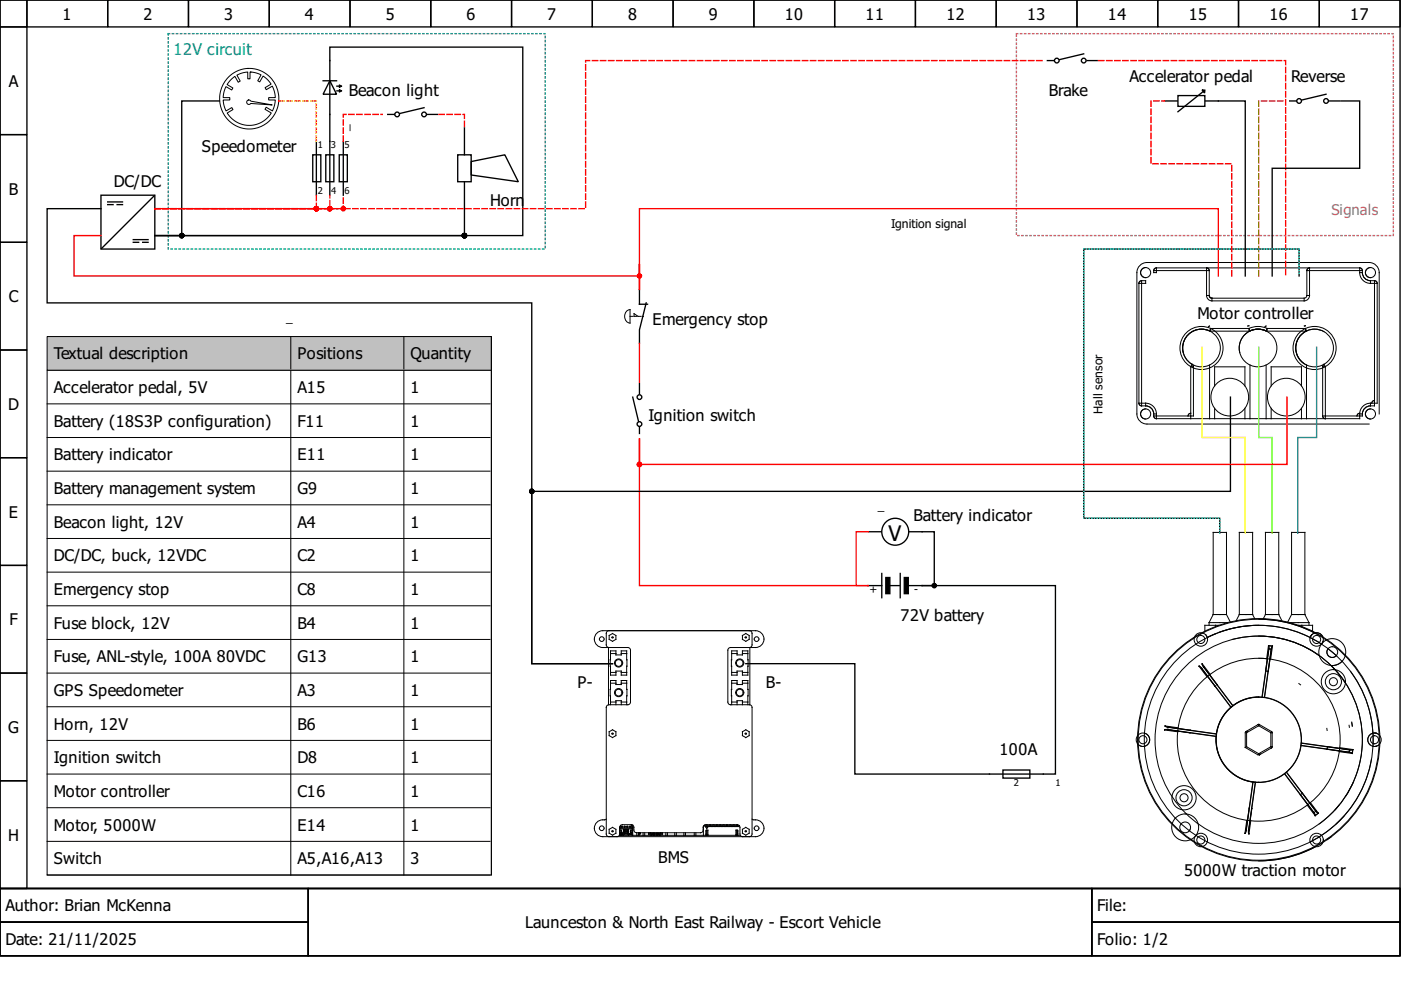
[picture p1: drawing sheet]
<svg xmlns="http://www.w3.org/2000/svg" width="297mm" height="210mm" viewBox="0 0 297 210" stroke-linecap="round" stroke-linejoin="round" font-family="sans-serif">
<g fill="none" stroke="#000" stroke-width=".29">
<path d="M0 0h296.8v188.4h-296.8zM0 0h5.7v5.7h-5.7zM5.7 0h17.1v5.7h-17.1zM22.8 0h17.2v5.7h-17.2zM40 0h17.1v5.7h-17.1zM57.1 0h17.1v5.7h-17.1zM74.2 0h17.1v5.7h-17.1zM91.3 0h17.2v5.7h-17.2zM108.5 0h17.1v5.7h-17.1zM125.6 0h17.1v5.7h-17.1zM142.7 0h17.1v5.7h-17.1zM159.8 0h17.2v5.7h-17.2z"/>
<path d="M177 0h17.1v5.7h-17.1zM194.1 0h17.1v5.7h-17.1zM211.2 0h17.1v5.7h-17.1zM228.3 0h17.2v5.7h-17.2zM245.5 0h17.1v5.7h-17.1zM262.6 0h17.1v5.7h-17.1zM279.7 0h17.1v5.7h-17.1zM0 5.7h5.7v22.8h-5.7zM0 28.5h5.7v22.9h-5.7zM0 51.4h5.7v22.8h-5.7zM0 74.2h5.7v22.8h-5.7zM0 97h5.7v22.9h-5.7z"/>
<path d="M0 119.9h5.7v22.8h-5.7zM0 142.7h5.7v22.8h-5.7zM0 165.5h5.7v22.9h-5.7zM0 188.4h296.8v14.3h-296.8zM0 188.4h65.4v7.1h-65.4zM0 195.5h65.4v7.2h-65.4zM65.4 188.4h166.1v14.3h-166.1zM231.5 188.4h65.3v7.1h-65.3zM231.5 195.5h65.3v7.2h-65.3z"/>
</g>
<path d="M35.7 7.1h79.9v45.7h-79.9z" fill="none" stroke="#00aa7f" stroke-width=".29" stroke-dasharray=".3 .6"/>
<path d="M215.5 7.1h79.9v42.8h-79.9z" fill="none" stroke="#aa557f" stroke-width=".29" stroke-dasharray=".3 .6"/>
<g fill="none" stroke="#000" stroke-width=".21">
<path d="M10 78.5h94.2v107h-94.2zM61.7 78.5v107M85.6 78.5v107M104.2 78.5v107M10 85.6h93.9M10 92.8h93.9M10 99.9h93.9M10 107h93.9M10 114.2h93.9M10 121.3h93.9M10 128.4h93.9M10 135.6h93.9"/>
<path d="M10 142.7h93.9M10 149.8h93.9M10 157h93.9M10 164.1h93.9M10 171.3h93.9M10 178.4h93.9M10 185.5h93.9"/>
</g>
<path d="M10 71.4h94.2v7.1h-94.2z" fill="#c0c0c0" stroke="#000" stroke-width=".21"/>
<g fill="none" stroke="#000" stroke-width=".21">
<path d="M242 59.5l-.5 .3v.3M242 59.5h.9v.6h-.9M242 59.5v.6M242.9 56.7a1.07 1.07 0 0 0-1.1 1.1 1.07 1.07 0 0 0 1.1 1.1M244.6 57.4v.4h.6v-.4M244.6 57.4h.6M245.2 56.8l-.5 .3-.1 .3M245.2 56.8v.6M245.2 56.8h43.1M245.2 57.4h10.6M255.8 57.4v-.6a.56 .56 0 0 1 .6 .6M255.8 57.4h.6"/>
<path d="M255.8 57.4v5.3M256.4 57.4v5.3M277.1 57.4a.56 .56 0 0 1 .5-.6v.6M277.1 57.4h.5M277.1 57.4v5.3M277.6 57.4h10.7M277.6 57.4v5.3M288.3 56.8l.5 .3v.3M288.3 57.8a2.28 2.28 0 0 0 2.3 2.3M288.3 56.8v.6M288.3 57.4h.5M288.3 57.8h.5"/>
<path d="M288.3 57.4v.4M288.8 57.8a1.71 1.71 0 0 0 1.8 1.7M288.8 57.4v.4M290.6 56.7a1.07 1.07 0 0 0-1.1 1.1 1.07 1.07 0 0 0 1.1 1.1M290.6 59.5v.6M290.6 59.5h.8M291.4 59.5l.3 .1 .3 .5M291.4 59.5v.6M61.7 71.4v6.8M85.6 71.4v6.8M104.2 71.4v6.8M241.5 60.1h.5"/>
<path d="M241.5 60.1v25.4M242 60.1v25.4M252.5 77.7h.5M252.5 77.7v10.5M252.7 77.2l-.2 .5M252.7 77.2l.3 .5M253 77.7v10.5h-.5M255.8 62.7a1.14 1.14 0 0 0 1.2 1.1M255.8 62.7h.6M256.4 62.7l.3 .4 .3 .1M256.4 69.1l-.2 .2M256.4 70.2a4 4 0 0 0-5.2 1.7 4 4 0 0 0 1.5 5.3"/>
<path d="M256.5 77.4v11.4M256.5 70.2a4 4 0 0 0-4.3 .5 4 4 0 0 0-1.3 4.1M256.7 69.6l-.3 .6M256.7 69.6v.6h8.1v-.6M256.7 69.6h8.1M257 63.2v.6M257 63.2h19.5M257 63.8h19.5M264.8 69.1h-.2M264.8 69.6l.2 .6a4 4 0 0 1 3.4 0l.3-.6M264.8 69.6a4.6 4.6 0 0 1 3.9 0M265 77.4v11.4"/>
<path d="M268.4 69.1l-.2 .2M268.4 77.4v11.4M268.4 70.2a4 4 0 0 0-4.2 .5 4 4 0 0 0-1.3 4.1M268.7 69.6v.6h8.1v-.6M268.7 69.6h8.1M276.5 63.2v.6M276.8 69.6l.2 .6a4 4 0 0 0-2.3 3.6 4 4 0 0 0 2.3 3.6v11.4M276.8 69.1h-.3M277.1 62.7l-.1 .2-.5 .3M277.1 62.7h.5M277.6 62.7a1.14 1.14 0 0 1-1.1 1.1M280.4 77.7l.3-.5 .3 .5"/>
<path d="M280.4 77.7h.6M280.4 77.7v10.5M280.7 70.3a4 4 0 0 0-5.4 1.3 4 4 0 0 0 1.1 5.5M281 77.7v10.5M290.6 60.1h.8M291.4 60.1h.6M291.4 60.1v25.4M292 60.1v25.4h-.6M241.5 85.5l.3 .5 .2 .1M241.5 85.5h.5M242 85.5v.6M242 86.1h.9"/>
<path d="M242 85.5h.9M242.9 86.7a1.07 1.07 0 0 0-1.1 1.1 1.07 1.07 0 0 0 1.1 1M242.9 86.1a1.71 1.71 0 0 1 1.7 1.7M242.9 85.5a2.28 2.28 0 0 1 2.3 2.3M242.9 85.5v.6M244.6 88.2l.3 .5 .3 .1M244.6 87.8h.6M244.6 88.2h.6M244.6 87.8v.4M245.2 88.2v.6M245.2 88.2h7.3M245.2 87.8v.4"/>
<path d="M252.5 87.6l-.5 .3-.1 .3M252.5 88.2v.6M257.5 81.8v-4h6.4v4M257.5 86.6v2.2M263.9 86.6v2.2M269.5 81.8v-4h6.4v4M269.5 86.6v2.2M275.9 86.6v2.2M280.4 88.2a.56 .56 0 0 0 .6 .6v-.6M280.4 88.2h.6M281 88.2h7.3M288.3 87.6l-.5 .3-.1 .3"/>
<path d="M288.3 87.8h.5M288.3 88.2v.6h-43.1M288.3 87.8v.4M288.8 87.8v.4h-.5M290.6 86.7a1.07 1.07 0 0 0-1.1 1.1 1.07 1.07 0 0 0 1.1 1M290.6 86.1a1.71 1.71 0 0 0-1.8 1.7M290.6 85.5a2.28 2.28 0 0 0-2.3 2.3M290.6 85.5v.6M290.6 85.5h.8M291.4 84.9l-.5 .3-.1 .3M291.4 85.5v.6h-.8M292.4 87.8v-30a2.14 2.14 0 0 0-2.1-2.1h-47.1a2.14 2.14 0 0 0-2.2 2.1v30a2.14 2.14 0 0 0 2.2 2.1h47.1"/>
<circle cx="242.9" cy="57.8" r="1.07"/>
<circle cx="290.6" cy="57.8" r="1.07"/>
<circle cx="254.7" cy="73.8" r="4"/>
<circle cx="254.7" cy="73.8" r="4.6"/>
<circle cx="266.7" cy="73.8" r="4"/>
<circle cx="278.7" cy="73.8" r="4"/>
<circle cx="278.7" cy="73.8" r="4.6"/>
<circle cx="242.9" cy="87.8" r="1.07"/>
<circle cx="260.7" cy="84.2" r="4"/>
<circle cx="272.7" cy="84.2" r="4"/>
<circle cx="290.6" cy="87.8" r="1.07"/>
</g>
<g fill="none" stroke="#000" stroke-width=".29">
<path d="M222.1 12.8h1.4M229.8 11.4l-5.2 1.2M230.5 12.8h2.1M246.9 21.4h11.4"/>
<circle cx="224.1" cy="12.8" r=".5"/>
<circle cx="229.8" cy="12.8" r=".5"/>
</g>
<path d="M249.7 20.3h5.8v2.2h-5.8z" fill-rule="evenodd" fill="#fff" stroke="#000" stroke-width=".29"/>
<g fill="#000" stroke="#000" stroke-width=".29">
<path d="M254.9 19.1h.6l-.1 .6z" fill-rule="evenodd"/>
<path d="M187.8 122.4h.9v3.5h-.9z" fill-rule="evenodd"/>
<path d="M191.7 122.4h.9v3.5h-.9z" fill-rule="evenodd"/>
</g>
<g fill="none" stroke="#000" stroke-width=".29">
<path d="M68.5 17.1h2.9M69.9 17.1l1.5 2.9h-2.9zM69.9 12.8v11.5M71.4 18.3h.5M71.4 19.3h.5M255.1 19.4l-5.4 4.3M281.1 20l-5.1 1.2M82.2 24.3h1.4M89.9 22.8l-5.1 1.3M90.6 24.3h2.2M97 32.8h2.9v5.7h-2.9zM98.5 27.1v5.7"/>
<path d="M98.5 38.5v5.7M99.9 34.3l7.1-1.5 2.9 5.7-10-1.4zM273.4 21.4h1.5M281.9 21.4h2.1M21.4 41.4h11.4v11.4h-11.4zM22.8 43.4h1.2M22.8 42.8h3.2M24.8 43.4h1.2M28.3 51.4h1.1M28.3 50.8h3.1M30.3 51.4h1.1M32.7 41.5l-11.2 11.2"/>
<path d="M135.6 61.4v3.1h1.7M137 64.2l-1.4 5.7v2.9M134.1 84.2l1.3 5.1M135.6 81.3v2.2M135.6 90.5v1.4M184.1 112.7h11.4M184.1 124.2h2.9M187 121.6v5.1M188.4 124.2h2.3M190.9 121.6v5.1M192.7 124.2h2.8M209.8 164.1h11.4"/>
<path d="M212.6 163.3h5.7v1.7h-5.7z"/>
<circle cx="84.2" cy="24.3" r=".5"/>
<circle cx="89.9" cy="24.3" r=".5"/>
<circle cx="275.4" cy="21.4" r=".5"/>
<circle cx="281.1" cy="21.4" r=".5"/>
<circle cx="135.6" cy="84.2" r=".5"/>
<circle cx="135.6" cy="89.9" r=".5"/>
</g>
<g fill="none" stroke="#000" stroke-width=".21">
<path d="M52.6 14.5a6.2 6.2 0 0 1 5 2.2 6.4 6.4 0 0 1 .9 7 6.4 6.4 0 0 1-6 3.6 6.4 6.4 0 0 1-5.9-6.4 6.4 6.4 0 0 1 5.9-6.4M53.2 15.3h-.2v1.4h-.5v-1.4l-.8 .1-1.5 .5 .7 1.3-.4 .2-.7-1.2-1 .8-.6 .9 1.2 .8-.3 .4-1.2-.7-.4 1.3-.2 1h1.4v.5h-1.4l.2 1.2 .4 1.1 1.2-.7 .3 .4-1.2 .8a5.4 5.4 0 0 0 9.3 0l-1.3-.8 .2-.5 1.3 .8a3.7 3.7 0 0 0 .7-2.3h-1.4v-.5h1.4l-.1-.5a2.88 2.88 0 0 0-.6-1.9l-1.3 .7-.2-.4 1.3-.8-.9-1-.8-.7-.7 1.3-.4-.3 .6-1.1a3.4 3.4 0 0 0-2.1-.7M52.7 21.2l.6 .3 4.4 .8-4.5-.4a.47 .47 0 0 1-.8 0 .47 .47 0 0 1 .3-.7M132.9 65.9l.7-.3v2.9a1.51 1.51 0 0 1-.7-2.6zM134.4 67.1v-.6l.9 .6M129.1 133.7l-.3 .1-.3 .5v2.4l.3 .5 4.3 .1 .3 .1 .3 .5-.1 11.2-.5 .3h-4l-.5 .3-.1 .3v26.8l.1 .3 .5 .3M129.2 134.7l.7-.4 .7 .4v.9l-.7 .4-.7-.4zM129.4 138.6v-.6h1.2v.6M129.4 138.6v4M129.4 138.6h1.2M130.6 138.6v.3h1.1v-.3M131.7 138.6h1.2"/>
<path d="M132.9 138.6v-.6h-1.2v.6M132.9 138.6v4M155.1 138.6v-.6h1.2v.6M155.1 138.6v4M155.1 138.6h1.2M156.3 138.6v.3h1.1v-.3M157.4 134.7l.7-.4 .7 .4v.9l-.7 .4-.7-.4zM157.4 138.6h1.2M158.6 138.6v-.6h-1.2v.6M158.6 138.6v4M158.9 133.7l.3 .1 .3 .5v2.4l-.3 .5-4.3 .1-.3 .1-.3 .5 .1 11.2 .5 .3h4l.3 .1 .3 .5v26.8l-.3 .5-.3 .1M255.6 134.6l.1 .1"/>
<path d="M256.3 132h4M256.3 132v.6M257 134.7l-1 .5-.2-.3M257.2 130.3h2.8M257.2 130.3v-17.4h2.8v17.4M257.2 130.3l-.9 1.7M257.7 132.6h-2.2v1.2M257.7 134.4l-.5 .2M258.4 132.6h-.7v.2M258.5 134a24.3 24.3 0 0 1 21.7 2.6M260 130.3l.8 1.6M261.3 135.6a22 22 0 0 1 25.5 11.9 22 22 0 0 1-7.1 27.2"/>
<path d="M262.8 130.3h2.8M262.8 130.3v-17.4h2.8v17.4M262.8 130.3l-.7 1.3M265.6 130.3l.4 .9M266.9 132.6a24.2 24.2 0 0 0-10.9 2.6M266.9 134.9a21.9 21.9 0 0 1 12.8 4.1M266.9 139.6l1.8 .1M266.9 131.3a25.4 25.4 0 0 1 11.8 2.9M268.3 130.3h2.8M268.3 130.3v-17.4h2.8v17.4M268.3 130.3l-.4 .9M268.7 139.7h.1"/>
<path d="M269 136.9h.1M268.9 136.9h.1M268.9 136.9l-.3 2.8M269 136.9l.8 .1M269 137.7l-1.4 10.1M269 136.9v.7M269 137.6l-1.4 10.2M269 137.6h.1M269 136.9l.7 .1M269.1 137.6h.1M269 137.6l-.6 4.6M269.1 137.6h.4"/>
<path d="M269.3 139.7h.1M269.3 139.7l-1.2 8.2M269.5 137.7h.1M269.5 137.6h.1M269.5 137.6l-.7 4.7M269.6 137.7l-.7 4.6M269.6 137.7l-.3 2M269.7 137h.1M269.7 137l-.2 .6M269.7 137l-.1 .7M269.8 137h-.1M269.8 137l-.4 2.8"/>
<path d="M271.1 130.3l.7 1.3M273.5 132h4M273.8 130.3h2.9M273.8 130.3v-17.4h2.9v17.4M273.8 130.3l-.8 1.6M275.3 132.6h.7M276 132.6h2.3v1.2M276 132.6v.2M276.7 130.3l.8 1.7M277.5 132v.6M277.9 134.9l-.2 .3M278 134.7l-.2 .5"/>
<path d="M278.1 134.6v.1M280.4 136.3l-.3 .3M280.5 135.2a1.43 1.43 0 0 0-1.4-1 1.43 1.43 0 0 0-1.3 1.1M280.5 136v.1zM281.6 137.6l-.3 .6 .1 .6 .5 .4 .6 .2M281.6 137.6l1.7 1.4M283.4 138.9l-.4 .4-.5 .1M129 149.4v-12.1a2.5 2.5 0 0 1-2.7-.9 1.78 1.78 0 0 1 1.5-2.7h32.4a1.78 1.78 0 0 1 1.8 1.8 1.78 1.78 0 0 1-1.8 1.8h-1.2v12.1M129.2 155.1l.7-.4 .7 .4v.9l-.7 .4-.7-.4zM129.4 142.6v.5h1.2v-.5M129.4 148.8v.6M129.4 144.9v-.6h1.2v.6"/>
<path d="M129.4 144.9v3.9M129.4 142.6h1.2M129.4 144.9h1.2M129.4 148.8h1.2M130.6 148.8v.6M130.6 142.6v-.3h1.1v.3M130.6 144.9v.2h1.1v-.2M130.6 148.8v-.2h1.1v.2M131.7 148.9v.5M131.7 142.6h1.2M131.7 144.9h1.2M131.7 148.8h1.2"/>
<path d="M132.9 142.6v.5h-1.2v-.5M132.9 144.8v-.5h-1.2v.6M132.9 148.8v.6M132.9 144.9v3.9M155.1 142.6v.5h1.2v-.5M155.1 148.8v.6M155.1 144.9v-.6h1.2v.6M155.1 144.9v3.9M155.1 142.6h1.2M155.1 144.9h1.2M155.1 148.8h1.2M156.3 148.8v.6"/>
<path d="M156.3 142.6v-.3h1.1v.3M156.3 144.9v.2h1.1v-.2M156.3 148.8v-.2h1.1v.2M157.4 148.9v.5M157.4 155.1l.7-.4 .7 .4v.9l-.7 .4-.7-.4zM157.4 142.6h1.2M157.4 144.9h1.2M157.4 148.8h1.2M158.6 142.6v.5h-1.2v-.5M158.6 144.8v-.5h-1.2v.6M158.6 148.8v.6M158.6 144.9v3.9"/>
<path d="M241.2 157.7l.1 .1M241.5 158l.5 .2M242.3 158.3h.4M242.7 155.5l.7 .4 .4 .9-.4 .9-.7 .5M246.9 154.8l2.8 .4M247 154.7h.6l4.7 .6M247 154.7l-.1 .1M247 154.7l10.8 1.5M247 153.9v.1M247 153.9l.1 .1M247 153.9l2.8 .4M247 154l.6 .2 4.8 .7"/>
<path d="M247.1 154h.1M247.1 154l.6 .2M247.5 154.6h.1zM247.5 154.6h.2zM247.7 154.3h.1zM247.7 154.2h.1M247.7 154.7l10.1 1.4M247.7 154.2l4.6 .6M247.7 154.2l10.2 1.4M249.7 155h.1M249.8 154.4h.1M252.4 154.9l5.5 .7"/>
<path d="M252.4 154.8v.1M254.2 141.2h.1zM254.2 141.3h.1M254.2 141.3l1.7 2.2M254.3 141.3l.5 .4M254.3 141.3h-.1M254.3 141.3l.4 .4M254.8 141.7h.1M254.8 141.7l6.2 8.3M254.8 141.8l6.2 8.1M254.8 141.7l2.8 3.7M254.9 140.8h.1"/>
<path d="M254.9 140.8l.2 .6M254.9 140.7v.1M254.9 140.8l.3 .6M254.9 140.7l1.7 2.3M255.2 141.4h.1M255.2 141.5h.1M255.2 141.4l2.8 3.8M255.2 141.4l2.8 3.7M255.2 141.4l6.2 8.2M256 143.4h.1M256.5 143v.1M258 145.2l3.4 4.4"/>
<path d="M258 145.2h.1M264 158.5l2.7 1.6 .2-.3M264.2 155.1l.1 .3M264.3 158.3l-.3 .2M264.3 155.4h-.3v3.1M264.3 158.3l2.6 1.5M264.3 155.4v2.9M264.4 155.1h-.2M266.7 153.6l.2 .3M266.7 153.6l-2.5 1.5M266.9 159.8l.1 .3M266.9 153.9l2.5 1.5"/>
<path d="M266.9 153.9l-2.6 1.5M267 153.6l-.1 .3M267 153.6l2.6 1.5M267 153.6h-.3M267.2 159.8l-.2 .3M268.4 142.3h.4M268.8 142.3h.1M268.9 142.3l-.8 5.6M269.4 158.3l.2 .3M269.4 158.3h.3M269.4 155.4h.3M269.4 158.3l-2.5 1.5"/>
<path d="M269.4 155.4v2.9M269.6 155.1l-.2 .3M269.6 158.6l-2.6 1.5M269.6 155.1l.1 .3M269.7 158.3l-.1 .3M269.7 155.4v2.9M275.4 144.9l.3 .3M275.9 158.1l10.1 1.4M275.9 158l5.5 .8M275.9 157.6l5.5 .8M275.9 157.5l10.2 1.5M281.3 154.4l.1 .5"/>
<path d="M281.4 158.8l4.7 .7M281.4 158.8v.1M281.4 158.9l4.6 .6M281.4 158.4v.4M281.4 158.4l4.7 .5M281.5 158.4l4.6 .6M282.2 141.1h.3M282.2 141.1l.9 .9M282.7 142h.4M283.1 142l2.2 2.8M284 159.4l2.7 .4M284 159.2v.1"/>
<path d="M284 158.7h.1M284.1 158.5l2.7 .4M284.6 140.2l-.9 .7-1.2 .2M285.9 159.4h.2zM286 159.4h.1zM286 153.8l.1 .4M286 159.5l.7 .2M286.1 159.5h.1M286.1 159.1h.1zM286.1 159.5l.6 .2M286.1 159h.1M286.1 159v.5"/>
<path d="M286.3 142.4a24.2 24.2 0 0 1 4.8 15.8l-.8-.5-.3-.8 .3-1 .8-.4M286.6 153.2l.1 .8M286.6 153.1l.1 .8M286.7 159.7h.1M286.7 159.7v.1M286.8 159h.1M286.8 159l-.1 .7M286.8 159h-.7M286.8 158.9l-.7 .1M286.8 158.9v.1M286.8 158.9l-.1 .9M291.1 155.4a1.46 1.46 0 0 1 1.7 1.4 1.46 1.46 0 0 1-1.7 1.5"/>
<path d="M291.7 155.4l.1 .1M291.8 158.2h-.1M292.2 155.7l-.5-.2a1.43 1.43 0 0 0-1.6 .7 1.43 1.43 0 0 0 .4 1.7M292.2 158l-.4 .2M128.5 173.7l-.1 .1a1.85 1.85 0 0 0-2.3 1.2 1.85 1.85 0 0 0 1.2 2.3l32.9 .1a1.8 1.8 0 0 0 1.8-2 1.8 1.8 0 0 0-2.2-1.6M129.2 175.8l.7-.4 .7 .4v.9l-.7 .4-.7-.4zM131.3 177.1h.1M131.4 176.8l-.3 .5-.3 .1M131.4 175.4l.1-.3 .5-.2h2.1l.3 .5 .1 .9 .5 .3h13.5l.5-.3 .2-1.2 .5-.2h6.6l.5 .2 .2 2 .5 .3M131.4 175.7h.1M131.4 175.6h.1M131.4 175.4h.1"/>
<path d="M131.4 177.1h2.6M131.4 175.4v1.7M131.4 175.4h2.6M131.4 175.6h2.6M131.4 175.7h2.6M131.5 176.5h.1M131.5 176.6h.3M131.5 176.6v-.6h.3v.6M131.5 176.6v.5M131.6 175v.4M131.7 176.6v.5M131.8 176.6v.1"/>
<path d="M131.8 176.8v.1M131.8 177h.1M131.8 176.8h.1M131.8 176.6h.1M131.8 175.3h.1M131.8 175.2v.2M131.8 175.2h.1M131.9 176.6v.1M131.9 176.6h.1M131.9 176.7v.2M131.9 176.7l-.1 .2M131.9 176.9l-.1 .1"/>
<path d="M131.9 176.7h-.1M131.9 176.9h-.1M131.9 176.6l-.1 .1M131.9 175.2h.1M131.9 175.2v.2zM132.2 177h1.1M132.2 176.3h.1M132.2 177.1v-1.2h1l.1 1.2M132.2 175.9v.5M132.4 176.7h.1M132.4 175.3h.1M132.4 175.9v.8"/>
<path d="M132.4 175.2v.2M132.4 175.2h.1M132.5 175.2h.1M132.5 175.2v.2zM132.5 175.9v.8M132.5 176.7h.1M132.7 175.9v.5h.1v-.5M132.7 176.3h.1M132.9 176.7h.1M132.9 175.2v.2M132.9 175.3h.1M132.9 175.9v.8"/>
<path d="M132.9 176.7h.2M133 176.7h.1M133 175.2h-.1M133 175.2v.2M133 175.2h.1M133.1 176.7h.1M133.1 175.2v.2M133.1 175.9v.8M133.2 176.4h.1M133.2 176.3h.1M133.4 176.7h.1M133.4 176.7l.1 .2"/>
<path d="M133.5 176.9h.1M133.5 176.8h.1v.1M133.5 176.8l.1 .1M133.5 175.2h.1M133.5 175.2v.2zM133.6 175.2h.1M133.6 175.2v.2M133.7 175.2v.2M133.7 175.4h.1M133.7 176h.3v.6h-.3zM133.7 176.7v.2M133.7 176.7h.1"/>
<path d="M133.7 176.9h.1M133.8 176.9h.1M133.7 176.8h.2zM133.9 176.8l-.1 .1M134 176.5h.1M134 175.7h.1M134 175.4h.1M134 175.4v.2M134 175.7v1.4M134 177.1h.1M134 175.6h.1M134.1 174.9h-.2v.5"/>
<path d="M134.1 177.1h22.9M134.1 175v2.1M135 176.6v.5M135.3 176.6l.1 .5v-.1l.1 .1M135.4 176.7h.1M135.4 176.8h.1M135.4 176.6l.1 .1M135.5 176.7v.1M135.5 176.8h-.1M135.5 176.7h.1M135.5 176.8h.1M135.6 176.6v.1"/>
<path d="M135.6 176.6l-.1 .1M135.6 176.7h-.1M135.6 176.7h.1M135.6 176.6h.1M135.6 176.7v.1M135.7 176.8h.1M135.7 176.6l.1 .1M135.7 176.6v.1M135.7 176.7h.1M135.8 176.7l-.1 .1M136.3 176.6v.5M136.7 176.6v.5"/>
<path d="M137.5 176.6l.1 .2M137.6 176.6v.4h.4M137.9 176.6h.1M138 176.8h.3v-.2h1.4v.2h.3M138 176.6v.5M138.2 177h.4M138.2 177l-.1 .1M138.2 176.8v.2M138.4 176.6v.3M138.4 176.9h.1M138.5 176.6v.3M138.6 176.7v.4"/>
<path d="M138.7 176.7v.4M138.7 177h.6M138.8 176.6v.3v-.3M139.1 176.6v.3l.1-.3M139.3 176.7v.4M139.4 177h.4M139.4 176.7v.4M139.5 176.6v.3M139.5 176.9h.1M139.6 176.6l-.1 .3M139.8 177l.1 .1M139.8 176.8v.2"/>
<path d="M140 176.6v.5M140 176.6h.1M140.4 176.6v.4h-.4M140.4 176.8h.1M140.4 176.6v.2M141.2 176.6v.5M141.5 176.6v.5M143.1 176.6v.5M143.4 176.6v.5M145 176.6v.5M145.3 176.6v.5M147.2 176.6v.5"/>
<path d="M147.5 176.6v.5M149.1 175.2v1.9M149.2 175.1h.4v.2h.5v-.2h.2v.2h.5v-.2h.2v.2h.5v-.2h.2v.2h.5v-.2h.3v.2h.4v-.2h.3v.2h.5v-.2h.2v.2h.5v-.2h.2v.2h.5v-.2h.2v.2h.5v-.2l.7 .2v-.2h.3M149.4 174.9v.2M149.6 175.2h.5M149.6 175.3h.4l-.2 .4zM149.7 176.9h.1M149.8 177h.3M149.8 176.9l-.1-.7 .4-.2v1.1M149.8 177v.1M149.8 174.9v.3M149.8 176v.9"/>
<path d="M149.8 177h.1M149.8 176.9l-.1 .2M149.9 176v1.1M149.9 174.9v.3M150.3 175.2h.5M150.5 174.9v.3M150.7 174.9v.3M151 175.2h.5M151.2 174.9v.3M151.4 174.9v.3M151.7 175.2h.5M151.9 174.9v.3"/>
<path d="M152.1 174.9v.3M152.5 175.2h.4M152.6 174.9v.3M152.8 174.9v.3M153.2 175.2h.5M153.3 174.9v.3M153.5 174.9v.3M153.9 175.2h.5M154 174.9v.3M154.2 174.9v.3M154.6 175.2h.5M154.8 174.9v.3"/>
<path d="M154.9 174.9v.3M155.3 175.2h.5M155.5 174.9v.3M155.6 174.9v.3M156 177h.4M156 175.2h.5M156.2 176v1.1M156.2 174.9v.3M156.3 176.9h.1M156.3 176.9l.2 .2M156.4 176.9h-.1M156.4 176.9l.1-.7-.5-.2v1.1"/>
<path d="M156.4 177l-.1 .1M156.4 174.9v.3M156.4 176v.9M156.4 177h.1M156.8 175.1h.1M157.4 175.8l.7-.4 .7 .4v.9l-.7 .4-.7-.4zM159.4 173.7l.4 .1M249.2 173.5h-.1M251.3 172.6h.2M252.3 175.9l-.1 .2M264 176.6l-.1 .1M264 176.7h.1"/>
<path d="M264 176.7h-.1M264.2 176l-.2 .6M264.2 176.1h.1M264.3 176h.1M264.3 173.9l-.4 2.8M264.4 173.9h.1M264.5 173.9l-.3 2.1M264.7 176.1h.1M264.8 176.8h.1M264.8 176.1v.6M264.8 176.1h.1M264.8 171.4l-.6 4.6"/>
<path d="M264.8 171.3h.1M264.9 171.3l-.7 4.8-.2 .6M265 174h.1M265.4 171.4l-.7 4.8 .1 .6 .4-2.8M265.6 165.8l-1.1 8.1M265.7 165.8l-.8 5.5M266.1 165.9l-1.3 10.1M266.2 165.9l-1.4 10.2M272.3 164.1l6.2 8.2M272.4 164l3.3 4.5M272.7 163.8l3.4 4.4zM275.7 168.6l2.8 3.7"/>
<path d="M275.7 168.5l.4-.3 2.8 3.8M275.7 168.5l2.9 3.8M275.7 168.5h.1M276.1 168.2l2.8 3.7M276.1 168.2l3.4 4.2M277.2 170.7l1.6 2.2M277.3 170.6h-.1M277.7 170.3h.1M277.8 170.2l1.7 2.2M278.5 172.2h.1M278.5 172.3l.3 .6M278.6 172.3h.1"/>
<path d="M278.6 172.3l.3 .6M278.8 172.9h.1M278.9 172.9h.1M278.9 172.9h-.1M279 172h.1M278.9 179.5a25.6 25.6 0 0 1-12 3M278.9 172l-.3 .3M279 172l.5 .4M279.4 172.5h.2zM279.4 172.4l-.5 .5M279.5 172.4h.1M279.5 172.4l-.7 .5"/>
<path d="M280.6 178v.2M282.2 177.5l-.8 .6M283.9 170.7l-.8 1M284.9 173.1l-1.6 1.6M287 165.8l-1.7 3.1M290.8 161a24.3 24.3 0 0 1-13 17.5"/>
<circle cx="127.6" cy="135.5" r=".5"/>
<circle cx="129.9" cy="135.1" r=".14"/>
<circle cx="158.1" cy="135.1" r=".14"/>
<circle cx="160.4" cy="135.5" r=".5"/>
<circle cx="254.6" cy="135.6" r="1.43"/>
<circle cx="254.6" cy="135.6" r=".86"/>
<circle cx="279.1" cy="135.6" r=".86"/>
<circle cx="279.1" cy="135.6" r="1.43"/>
<circle cx="282.5" cy="138.3" r="1.14"/>
<circle cx="282.5" cy="138.3" r="2.85"/>
<circle cx="129.9" cy="155.6" r=".14"/>
<circle cx="131.2" cy="146.8" r=".86"/>
<circle cx="131.2" cy="140.6" r=".86"/>
<circle cx="131.2" cy="140.6" r=".71"/>
<circle cx="131.2" cy="146.9" r=".71"/>
<circle cx="156.8" cy="146.8" r=".86"/>
<circle cx="156.8" cy="140.6" r=".86"/>
<circle cx="156.8" cy="140.6" r=".71"/>
<circle cx="156.8" cy="146.9" r=".71"/>
<circle cx="158.1" cy="155.6" r=".14"/>
<circle cx="242.3" cy="156.8" r="1.43"/>
<circle cx="242.3" cy="156.8" r=".86"/>
<circle cx="266.9" cy="156.8" r="25.7"/>
<circle cx="266.9" cy="156.8" r="17.3"/>
<circle cx="266.9" cy="156.8" r="22"/>
<circle cx="266.9" cy="156.8" r="24.3"/>
<circle cx="266.9" cy="156.8" r="25.5"/>
<circle cx="266.9" cy="156.8" r="9"/>
<circle cx="266.9" cy="156.8" r="9.1"/>
<circle cx="282.7" cy="144.5" r="1.71"/>
<circle cx="282.7" cy="144.5" r=".86"/>
<circle cx="282.7" cy="144.5" r="2.57"/>
<circle cx="291.4" cy="156.8" r=".86"/>
<circle cx="127.6" cy="175.6" r=".5"/>
<circle cx="129.9" cy="176.2" r=".14"/>
<circle cx="158.1" cy="176.2" r=".14"/>
<circle cx="160.4" cy="175.6" r=".5"/>
<circle cx="251" cy="169.1" r="1.71"/>
<circle cx="251" cy="169.1" r=".86"/>
<circle cx="251" cy="169.1" r="2.57"/>
<circle cx="251.3" cy="175.4" r="2.85"/>
<circle cx="251.3" cy="175.4" r="1.14"/>
<circle cx="254.6" cy="178.1" r="1.43"/>
<circle cx="254.6" cy="178.1" r=".86"/>
<circle cx="279.1" cy="178.1" r="1.43"/>
<circle cx="279.1" cy="178.1" r=".86"/>
</g>
<path d="M71.9 18l.6 .3-.6 .3zM71.9 19l.6 .3-.6 .3z" fill="#000" stroke="#000" stroke-width=".21"/>
<path d="M133.6 67.1h2.8" fill="none" stroke="#000" stroke-width=".21" stroke-dasharray=".6 .3"/>
<circle cx="189.8" cy="112.7" r="2.85" fill="#fff" stroke="#000" stroke-width=".29"/>
<g fill="none" stroke="#000" stroke-width=".29">
<path d="M69.9 12.8v-2.8h40.9v39.9h-78M46.5 21.4h-8v28.5h-5.7M66.3 32.8h1.7v5.7h-1.7zM67.1 30v11.4M69.1 32.8h1.7v5.7h-1.7zM69.9 24.3v17.1M71.9 32.8h1.7v5.7h-1.7zM72.8 30v11.4M258.3 21.4h5.7v37.1M284.3 21.4h4v14.3h-18.6v22.8M21.4 44.2h-11.4v20h102.7v76.5h17.2h-17.2v-36.5h148.2v-20M98.5 44.2v5.7h-65.7"/>
<path d="M275.4 58.5v-5.7h-45.6v57.1h28.8v3.1M195.5 112.7h2.6v11.5h-2.6h28.3v39.9h-2.6M158.1 140.7h23.1v23.4h28.6"/>
</g>
<path d="M220.9 12.8h-96.7v31.4h-91.4M232.9 12.8h39.7v45.7M67.1 30v-8.6h-8M72.8 30v-5.7h8.3M93 24.3h5.5v2.8M32.8 44.2h37.1v-2.8M32.8 44.2h34.3v-2.8M32.8 44.2h40v-2.8M261.2 58.5v-23.8h-17.2v-13.3h2.9" fill="none" stroke="#f00" stroke-width=".29" stroke-dasharray="1.1 .6"/>
<g fill="#f00" stroke="#f00" stroke-width=".29">
<circle cx="69.9" cy="44.2" r=".43"/>
<circle cx="67.1" cy="44.2" r=".43"/>
<circle cx="135.6" cy="58.5" r=".43"/>
<circle cx="72.8" cy="44.2" r=".43"/>
<circle cx="135.6" cy="98.5" r=".43"/>
</g>
<g fill="#000" stroke="#000" stroke-width=".29">
<circle cx="38.5" cy="49.9" r=".43"/>
<circle cx="98.5" cy="49.9" r=".43"/>
<circle cx="112.7" cy="104.2" r=".43"/>
<circle cx="198.1" cy="124.2" r=".43"/>
</g>
<path d="M67.1 30v-8.6h-8" fill="none" stroke="#ff0" stroke-width=".29" stroke-dasharray="0 .6"/>
<path d="M21.4 49.9h-5.7v8.6h119.9v-2.6v5.5v-17.2h122.7v14.3M135.6 72.8v8.3M272.9 84.2v14.3h-137.3v-5.5v31.2h48.5h-2.6v-11.5h2.6" fill="none" stroke="#f00" stroke-width=".29"/>
<path d="M266.9 58.5v-37.1h5.4" fill="none" stroke="#a50" stroke-width=".29" stroke-dasharray="1.1 .6"/>
<path d="M258.6 113v-3.1h-28.8v-57.1h45.6v5.7" fill="none" stroke="#0ff" stroke-width=".29" stroke-dasharray="0 .6"/>
<path d="M266.9 73.6v19.2h2.8v20.2" fill="none" stroke="#5f0" stroke-width=".29"/>
<path d="M279.1 73.6v19.2h-4v20.2" fill="none" stroke="#00f" stroke-width=".29"/>
<path d="M254.9 73.6v19.2h9.1v20.2" fill="none" stroke="#ff0" stroke-width=".29"/>
<text font-size="4.6" x="188.4" y="114.7">V</text>
<g font-size="3.4">
<text x="13.3" y="4.1">1</text>
<text x="30.4" y="4.1">2</text>
<text x="47.5" y="4.1">3</text>
<text x="64.6" y="4.1">4</text>
<text x="81.8" y="4.1">5</text>
<text x="98.9" y="4.1">6</text>
<text x="116" y="4.1">7</text>
<text x="133.2" y="4.1">8</text>
<text x="150.3" y="4.1">9</text>
<text x="166.4" y="4.1">10</text>
<text x="183.5" y="4.1">11</text>
<text x="200.7" y="4.1">12</text>
<text x="217.8" y="4.1">13</text>
<text x="234.9" y="4.1">14</text>
<text x="252" y="4.1">15</text>
<text x="269.2" y="4.1">16</text>
<text x="286.3" y="4.1">17</text>
<text x="239.5" y="17.4">Accelerator pedal</text>
<text x="273.7" y="17.4">Reverse</text>
<text x="1.9" y="18.4">A</text>
<text x="73.9" y="20.3">Beacon light</text>
<text x="222.3" y="20.3">Brake</text>
<text x="42.8" y="32.3">Speedometer</text>
<text x="1.9" y="41.2">B</text>
<text x="24.1" y="39.7">DC/DC</text>
<text x="103.9" y="43.7">Horn</text>
<text x="1.9" y="64.1">C</text>
<text x="138.4" y="68.9">Emergency stop</text>
<text x="253.9" y="67.6">Motor controller</text>
<text x="11.4" y="76.2">Textual description</text>
<text x="63.1" y="76.2">Positions</text>
<text x="87.1" y="76.2">Quantity</text>
<text x="11.4" y="83.3">Accelerator pedal, 5V</text>
<text x="63.1" y="83.3">A15</text>
<text x="87.1" y="83.3">1</text>
<text x="1.7" y="86.9">D</text>
<text x="137.5" y="89.2">Ignition switch</text>
<text x="11.4" y="90.5">Battery (18S3P configuration)</text>
<text x="63.1" y="90.5">F11</text>
<text x="87.1" y="90.5">1</text>
<text x="11.4" y="97.6">Battery indicator</text>
<text x="63.1" y="97.6">E11</text>
<text x="87.1" y="97.6">1</text>
<text x="11.4" y="104.8">Battery management system</text>
<text x="63.1" y="104.8">G9</text>
<text x="87.1" y="104.8">1</text>
<text x="1.9" y="109.7">E</text>
<text x="11.4" y="111.9">Beacon light, 12V</text>
<text x="63.1" y="111.9">A4</text>
<text x="87.1" y="111.9">1</text>
<text x="193.7" y="110.5">Battery indicator</text>
<text x="11.4" y="119">DC/DC, buck, 12VDC</text>
<text x="63.1" y="119">C2</text>
<text x="87.1" y="119">1</text>
<text x="11.4" y="126.2">Emergency stop</text>
<text x="63.1" y="126.2">C8</text>
<text x="87.1" y="126.2">1</text>
<text x="190.9" y="131.6">72V battery</text>
<text x="2" y="132.6">F</text>
<text x="11.4" y="133.3">Fuse block, 12V</text>
<text x="63.1" y="133.3">B4</text>
<text x="87.1" y="133.3">1</text>
<text x="11.4" y="140.4">Fuse, ANL-style, 100A 80VDC</text>
<text x="63.1" y="140.4">G13</text>
<text x="87.1" y="140.4">1</text>
<text x="11.4" y="147.6">GPS Speedometer</text>
<text x="63.1" y="147.6">A3</text>
<text x="87.1" y="147.6">1</text>
<text x="122.4" y="145.9">P-</text>
<text x="162.4" y="145.9">B-</text>
<text x="1.7" y="155.4">G</text>
<text x="11.4" y="154.7">Horn, 12V</text>
<text x="63.1" y="154.7">B6</text>
<text x="87.1" y="154.7">1</text>
<text x="11.4" y="161.8">Ignition switch</text>
<text x="63.1" y="161.8">D8</text>
<text x="87.1" y="161.8">1</text>
<text x="211.9" y="160.1">100A</text>
<text x="11.4" y="169">Motor controller</text>
<text x="63.1" y="169">C16</text>
<text x="87.1" y="169">1</text>
<text x="1.7" y="178.2">H</text>
<text x="11.4" y="176.1">Motor, 5000W</text>
<text x="63.1" y="176.1">E14</text>
<text x="87.1" y="176.1">1</text>
<text x="11.4" y="183.2">Switch</text>
<text x="63.1" y="183.2">A5,A16,A13</text>
<text x="87.1" y="183.2">3</text>
<text x="139.6" y="183">BMS</text>
<text x="251" y="185.8">5000W traction motor</text>
<text x="1.1" y="193.2">Author: Brian McKenna</text>
<text x="111.3" y="196.8">Launceston &amp; North East Railway - Escort Vehicle</text>
<text x="232.6" y="193.2">File:</text>
<text x="1.1" y="200.4">Date: 21/11/2025</text>
<text x="232.6" y="200.4">Folio: 1/2</text>
</g>
<text font-size="3.4" fill="#00aa7f" x="36.8" y="11.7">12V circuit</text>
<text font-size="3.1" fill="#aa557f" x="282.3" y="45.7">Signals</text>
<g font-size="2.6">
<text x="73.9" y="27.8" transform="rotate(-90 73.9 27.8)">_</text>
<text x="189" y="48.2">Ignition signal</text>
<text x="60.7" y="68.2">_</text>
<text x="233.8" y="87.8" transform="rotate(-90 233.8 87.8)">Hall sensor</text>
<text x="186.1" y="108.2">_</text>
</g>
<g font-size="2.3">
<text x="184.4" y="125.8">+</text>
<text x="193.8" y="125.8">-</text>
</g>
<g font-size="2">
<text x="67.4" y="31.4">1</text>
<text x="70.2" y="31.4">3</text>
<text x="73.1" y="31.4">5</text>
<text x="67.4" y="41.1">2</text>
<text x="70.2" y="41.1">4</text>
<text x="73.1" y="41.1">6</text>
<text x="214.9" y="166.7">2</text>
<text x="223.8" y="166.7">1</text>
</g>
</svg>
